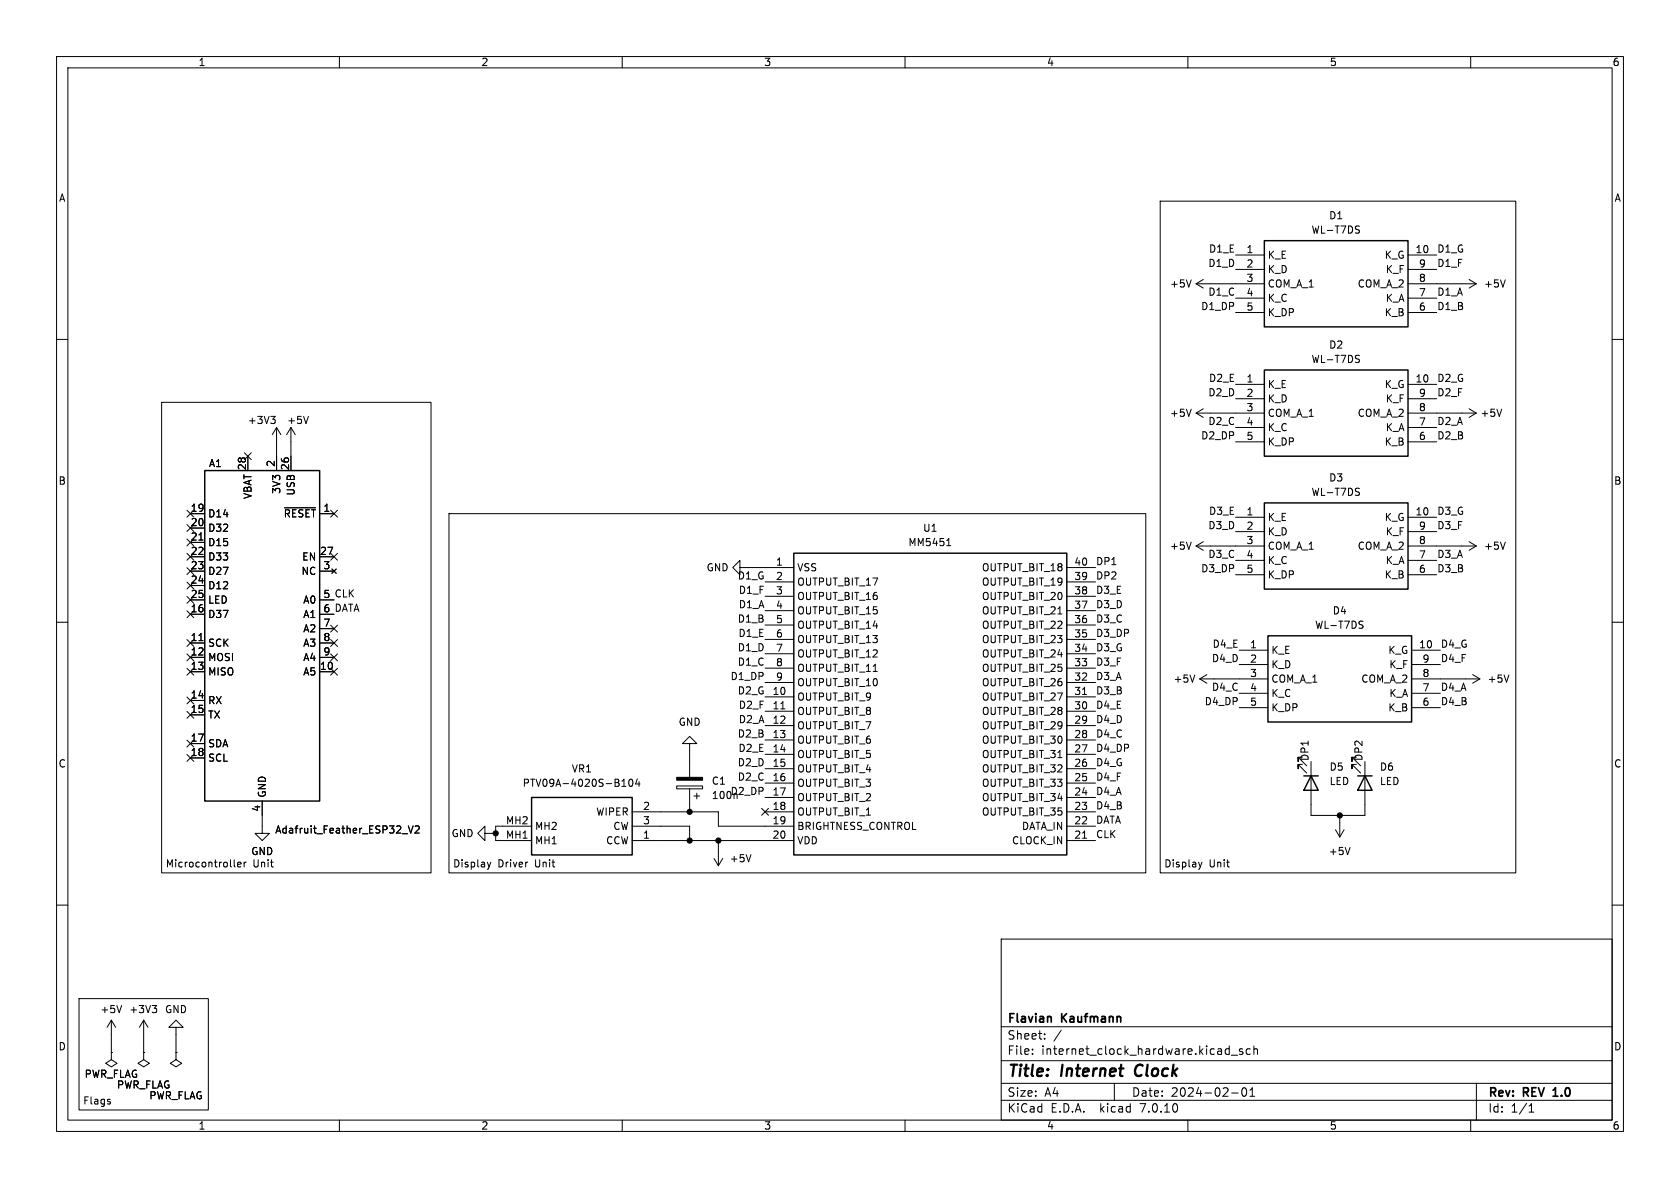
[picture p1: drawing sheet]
<svg xmlns="http://www.w3.org/2000/svg" width="297mm" height="210mm" viewBox="0 0 297 210" stroke-linecap="round" stroke-linejoin="round" font-family="sans-serif">
<g fill="none" stroke="#000" stroke-width=".18">
<path d="M10 10h277v190h-277zM12 12h273v186h-273zM60 10v2M110 10v2M160 10v2M210 10v2M260 10v2M205.1 35.6h62.9v118.7h-62.9zM239.8 39.9l.5 .1M10 60h2M210.6 49.5l-.4 1.2M211.5 50.2l1.2 .7"/>
<path d="M211.5 50.2h12M212.7 49.4l-1.2 .8M218.4 45.1h5.1M218.4 47.6h5.1M218.4 52.7h5.1M218.4 55.2h5.1M239.8 40.6l.4 .1 .1 .3-.2 .2h-.3M248.9 50.2h12.1M248.9 45.1h5.1M248.9 47.6h5.1M248.9 52.7h5.1M248.9 55.2h5.1"/>
<path d="M259.7 49.4l1.3 .8M261 50.2l-1.3 .7M266.1 49.5l-.4 1.2M285 60h2M28.6 71.1h47.6v83.2h-47.6zM47.9 73.6h.8l-.5 .5M48.4 74.1l.3 .2v.3l-.3 .3M48.9 75.6v7.6M48.9 75.6l-.8 1.2M48.9 75.6l.8 1.2M51.4 75.6l-.7 1.2M51.4 75.6v7.6"/>
<path d="M51.4 75.6l.8 1.2M54.5 73.6l-.4 1.3M210.6 72.3l-.4 1.3M211.5 73l1.2 .8M211.5 73h12M212.7 72.3l-1.2 .7M218.4 67.9h5.1M218.4 70.5h5.1M218.4 75.6h5.1M218.4 78.1h5.1M239.8 63.4l.4 .1 .1 .3-.2 .3h-.3M239.8 62.8l.5 .1"/>
<path d="M248.9 73h12.1M248.9 67.9h5.1M248.9 70.5h5.1M248.9 75.6h5.1M248.9 78.1h5.1M259.7 72.3l1.3 .7M261 73l-1.3 .8M265.5 72.3l-.4 1.3M33 95.3l1.3 1.2M33 97.8l1.3 1.2M33 90.2l1.3 1.2M33 92.7l1.3 1.3"/>
<path d="M33.7 90.8h2.5M33.7 93.3h2.5M33.7 95.9h2.5M33.7 98.4h2.5M34.3 95.3l-1.3 1.2M34.3 97.8l-1.3 1.2M34.3 90.2l-1.3 1.2M34.3 92.7l-1.3 1.3M35.2 95.5h.7M43.2 80l1.2 1.3M43.8 80.6v2.6M44.4 80l-1.2 1.3"/>
<path d="M50.3 89.8h5.5M56.5 90.8h2.6M56.5 98.4h2.6M58.4 90.2l1.3 1.2M58.4 97.8l1.3 1.2M59.7 90.2l-1.3 1.2M59.7 97.8l-1.3 1.2M79.4 90.8h123.2v63.5h-123.2zM167.4 96.5h.7M167.6 95.4l.1-.2v1.3M210.6 95.8l-.4 1.3M211.5 96.5h12"/>
<path d="M211.5 96.5l1.2 .8M212.7 95.8l-1.2 .7M218.4 91.4h5.1M218.4 94h5.1M218.4 99.1h5.1M239.8 86.9l.4 .1 .1 .3-.2 .3h-.3M239.8 86.3l.5 .1M248.9 96.5h12.1M248.9 91.4h5.1M248.9 94h5.1M248.9 99.1h5.1M259.7 95.8l1.3 .7"/>
<path d="M261 96.5l-1.3 .8M266.1 95.8l-.4 1.3M10 110h2M33 100.4l1.3 1.2M33 115.6l1.3 1.2M33 108l1.3 1.2M33 113.1l1.3 1.2M33 105.4l1.3 1.3M33 118.1l1.3 1.3M33 102.9l1.3 1.2M33.7 118.7h2.5M33.7 113.7h2.5"/>
<path d="M33.7 116.2h2.5M33.7 108.6h2.5M33.7 101h2.5M33.7 103.5h2.5M33.7 106h2.5M34.3 100.4l-1.3 1.2M34.3 115.6l-1.3 1.2M34.3 108l-1.3 1.2M34.3 113.1l-1.3 1.2M34.3 105.4l-1.3 1.3M34.3 118.1l-1.3 1.3M34.3 102.9l-1.3 1.2"/>
<path d="M35.2 113.2h.7M56.5 118.7h2.6M56.5 113.7h2.6M56.5 116.2h2.6M56.5 108.6h2.6M56.5 101h2.6M56.5 106h2.6M56.5 111.1h2.6M58.4 110.5l1.3 1.2M58.4 118.1l1.3 1.3M58.4 115.6l1.3 1.2M58.4 113.1l1.3 1.2"/>
<path d="M58.7 100.6l.7 .7M59.4 100.6l-.7 .7M59.7 110.5l-1.3 1.2M59.7 118.1l-1.3 1.3M59.7 115.6l-1.3 1.2M59.7 113.1l-1.3 1.2M130.8 100.3v-1.2l-1.3 1.2 1.3 1.3v-1.3h9.5M135.3 102.9h5M135.3 105.4h5M135.3 118.1h5M135.3 115.6h5M135.3 113h5"/>
<path d="M135.3 110.5h5M135.3 108h5M154.4 118.7h.7M187 108.5h.7M188.6 100.3h5.1M188.6 102.9h5.1M188.6 105.4h5.1M188.6 118.1h5.1M188.6 115.6h5.1M188.6 113h5.1M188.6 110.5h5.1M188.6 108h5.1"/>
<path d="M211.2 119.3l-.4 1.3M213.4 119.3l-1.3 .7M218.4 101.6h5.1M219.1 114.9h5.1M219.1 117.5h5.1M240.5 110.4l.3 .1 .2 .3-.3 .3h-.3M240.5 109.8l.5 .1M248.9 101.6h5.1M249.6 114.9h5M249.6 117.5h5M260.3 119.3l1.3 .7M266.8 119.3l-.5 1.3"/>
<path d="M285 110h2M33 133.4l1.3 1.2M33 125.8l1.3 1.2M33 130.8l1.3 1.3M33 123.2l1.3 1.2M33.7 123.8h2.5M33.7 126.4h2.5M33.7 131.4h2.5M33.7 134h2.5M34.3 125.8l-1.3 1.2M34.3 133.4l-1.3 1.2M34.3 130.8l-1.3 1.3"/>
<path d="M34.3 123.2l-1.3 1.2M109.9 139h.8M109.9 138.1l.4-.4v1.3M111.3 137.8l.2-.1a.68 .68 0 0 1 .4 .7 .68 .68 0 0 1-.4 .6 .84 .84 0 0 1-.2-1.2zM112.7 137.7l-.3 .9h.8M113 138.2v.8M119.6 138.9h4.6v.5h-4.6zM121.9 131.4h1.3l-1.3-1.2-1.3 1.2h1.3v6M121.9 139.4v4.1M135.3 123.2h5M135.3 125.7h5M135.3 128.3h5"/>
<path d="M135.3 130.8h5M135.3 133.4h5M135.3 135.9h5M135.3 138.4h5M135.3 120.7h5M138 125.3h.8M187 133.9h.7M188.6 123.2h5.1M188.6 125.7h5.1M188.6 128.3h5.1M188.6 130.8h5.1M188.6 133.4h5.1"/>
<path d="M188.6 135.9h5.1M188.6 138.4h5.1M188.6 120.7h5.1M191.4 122.8h.7M212.1 120h12.1M212.1 120l1.3 .8M219.1 122.6h5.1M219.1 125.1h5.1M230.3 133.9h-.8v.7v-.7l1.5 1.5M230.3 135.1h-.8v.8v-.8l1.5 1.6M231.8 134.6v9.5h9.5v-9.5M239.8 133.9h-.8v.7v-.7l1.5 1.5"/>
<path d="M239.8 135.1h-.8v.8v-.8l1.5 1.6M249.6 120h12M249.6 122.6h5M249.6 125.1h5M261.6 120l-1.3 .8M10 160h2M41.4 153.1l.2 .2M42 152.8l.6-.1v-.2l-.4-.1-.2 .2 .1 .6h.5M43.2 152.4v.9M43.5 152.4l-.3 .3M46.4 141.6v5.7h1.2l-1.2 1.3-1.3-1.3h1.3M71.1 147.4h1"/>
<path d="M72.2 146l.4 1.3 .4-1.3M73.4 146.1l.5-.1 .2 .4-.8 .9h.8M85.7 147.3v-1.2l-1.2 1.2 1.2 1.3v-1.3h1.9M86.2 152.4l.3 .9M86.5 153.3l-.2 .3M86.8 152.4l-.3 .9M94 146.1h-6.4v2.5h6.4M111.8 146.1h10.1v2.5M111.8 148.6h28.5M111.8 143.5h15.2v2.6h13.3M122.7 140.7h1M123.2 140.2v1"/>
<path d="M126.2 151.8l.8 1.2M127 148.6v4.4M127.8 151.8l-.8 1.2M132.8 151.1l-.5 1.2M134.6 142.9l1.3 1.2M135.3 143.5h5M135.3 141h5M135.9 142.9l-1.3 1.2M188.6 148.6h5.1M188.6 143.5h5.1M188.6 146.1h5.1M188.6 141h5.1"/>
<path d="M191.4 148.2h.7M211.9 152.4l.3 .9M212.2 153.3l-.1 .3M212.5 152.4l-.3 .9M236.1 146.7l.8 1.3M236.9 144.1v3.9M237.6 146.7l-.7 1.3M238.7 149.8l-.5 1.3M285 160h2M14 176.5h22.8v19.7h-22.8zM21.5 177.7l-.4 1.3M26.9 177.7h.8l-.4 .5"/>
<path d="M27.5 178.2l.2 .3v.3l-.2 .2M177 166h108v32h-108zM19.5 194.8v.3M19.7 186.1v1.2l1 .7-1 .6-1-.6 1-.7M19.7 186.1h.1M19.7 180.3l-.8 1.3M19.7 180.3v5.8M19.7 180.3l.7 1.3M25.4 186.1v1.2l1 .7-1 .6-1-.6 1-.7M25.4 186.1h.1M25.4 180.3l-.8 1.3M25.4 180.3v5.8"/>
<path d="M25.4 180.3l.8 1.3M31.1 181.6h1.3l-1.3-1.3-1.3 1.3h1.3v4.5M31.1 186.1v1.2l1 .7-1 .6-1-.6 1-.7M31.1 186.1h.1M60 198v2M110 198v2M160 198v2M177 194.5h108M177 191.5h108M177 187.5h108M177 181.5h108M182.5 186.3v.1"/>
<path d="M182.5 185.5v.1M184.7 183.6v.1M184.7 182.8v.1M187.6 182.1l-1.3 2M197 191.5v3M210 198v2M217.2 185.4l.1 .1M217.3 184.9v1.5M217.3 186.3l-.1 .1M217.7 186.5h1.1M217.7 193.2h1.2M219.7 185.5l-.4-.1-.2 .2 .1 .2 .5 .2v.3h-.6"/>
<path d="M219.7 192.4l.2-.1a.81 .81 0 0 1 .6 .6 .81 .81 0 0 1-.3 .8l-.2 .1a.81 .81 0 0 1-.3-1.4zM221 193.8h.8M221 192.7l.4-.4v1.5M221 185.5l-.4-.1-.3 .3v.4l.2 .2h.5M221.7 185.5l.2-.1 .3 .1 .1 .9M221.7 184.9v1.5M260 198v2M261 191.5v6.5M270.3 196.6h.9M270.3 195.5l.4-.4v1.5"/>
</g>
<path d="M185.8 179.8v.9M274.6 193.8h.8M274.7 192.6l-.1 .1" fill="none" stroke="#000" stroke-width=".3"/>
<path d="M200.9 188.5a1.27 1.27 0 0 0 0 1.6" fill="none" stroke="#000" stroke-width=".4"/>
<g fill="#000" stroke="#000" stroke-width=".18">
<path d="M119.6 137.4h4.6v.5h-4.6z"/>
<circle cx="87.6" cy="147.3" r=".46"/>
<circle cx="121.9" cy="148.6" r=".46"/>
<circle cx="121.9" cy="143.5" r=".46"/>
<circle cx="127" cy="148.6" r=".46"/>
<circle cx="236.9" cy="144.1" r=".46"/>
</g>
<path d="M223.5 42.5h25.4v15.3h-25.4zM223.5 65.4h25.4v15.2h-25.4zM36.2 83.2h20.3v58.4h-20.3zM140.3 97.8h48.3v53.3h-48.3zM223.5 88.9h25.4v15.2h-25.4zM224.2 112.4h25.4v15.2h-25.4zM230.5 137.2h2.5M231.8 137.2l1.2 2.5h-2.5zM240 137.2h2.6M241.3 137.2l1.3 2.5h-2.6zM94 141h17.8v10.1h-17.8z" fill="none" stroke="#000" stroke-width=".25"/>
<g font-size="2.8">
<text x="178" y="190.9">Title:</text>
<text x="187.7" y="190.9">Internet</text>
<text x="201.5" y="190.9">Clock</text>
</g>
<g font-size="2.1">
<text x="178" y="184">Sheet:</text>
<text x="178" y="181.2">Flavian</text>
<text x="187.7" y="181.2">Kaufmann</text>
<text x="178" y="186.7">File:</text>
<text x="184.1" y="186.7">internet_clock_hardware.kicad_sch</text>
<text x="178" y="196.9">KiCad</text>
<text x="178" y="194.1">Size:</text>
<text x="184.7" y="194.1">A4</text>
<text x="185.7" y="196.9">E.D.A.</text>
<text x="194.6" y="196.9">kicad</text>
<text x="200" y="194.1">Date:</text>
<text x="201.8" y="196.9">7.0.10</text>
<text x="207" y="194.1">2024-02-01</text>
<text x="263" y="194.3">Rev:</text>
<text x="263" y="196.9">Id:</text>
<text x="267.1" y="196.9">1/1</text>
<text x="269.4" y="194.3">REV</text>
<text x="275.3" y="194.3">1.0</text>
</g>
<g font-size="1.8">
<text x="35" y="11.9">1</text>
<text x="85" y="11.9">2</text>
<text x="135" y="11.9">3</text>
<text x="185" y="11.9">4</text>
<text x="235" y="11.9">5</text>
<text x="285" y="11.9">6</text>
<text x="10.3" y="35.9">A</text>
<text x="285.3" y="35.9">A</text>
<text x="231.8" y="41.5">WL-T7DS</text>
<text x="234.9" y="39">D1</text>
<text x="213.5" y="47.3">D1_D</text>
<text x="213.6" y="44.7">D1_E</text>
<text x="220.3" y="44.8">1</text>
<text x="220.3" y="47.4">2</text>
<text x="224" y="45.9">K_E</text>
<text x="244.7" y="45.9">K_G</text>
<text x="250.1" y="44.8">10</text>
<text x="250.8" y="47.4">9</text>
<text x="254" y="47.3">D1_F</text>
<text x="254" y="44.7">D1_G</text>
<text x="206.7" y="51">+5V</text>
<text x="213.5" y="52.4">D1_C</text>
<text x="220.3" y="49.9">3</text>
<text x="220.3" y="52.5">4</text>
<text x="224" y="48.5">K_D</text>
<text x="224" y="51">COM_A_1</text>
<text x="224" y="53.6">K_C</text>
<text x="239.9" y="51">COM_A_2</text>
<text x="244.9" y="53.6">K_A</text>
<text x="244.9" y="48.5">K_F</text>
<text x="250.8" y="52.5">7</text>
<text x="250.8" y="49.9">8</text>
<text x="254" y="52.4">D1_A</text>
<text x="262.3" y="51">+5V</text>
<text x="212.2" y="54.9">D1_DP</text>
<text x="220.3" y="55">5</text>
<text x="224" y="56.1">K_DP</text>
<text x="244.7" y="56.1">K_B</text>
<text x="250.8" y="55">6</text>
<text x="254" y="54.9">D1_B</text>
<text x="231.8" y="64.4">WL-T7DS</text>
<text x="234.9" y="61.8">D2</text>
<text x="213.5" y="70.1">D2_D</text>
<text x="213.6" y="67.6">D2_E</text>
<text x="220.3" y="67.7">1</text>
<text x="220.3" y="70.2">2</text>
<text x="224" y="68.8">K_E</text>
<text x="224" y="71.3">K_D</text>
<text x="244.7" y="68.8">K_G</text>
<text x="244.9" y="71.3">K_F</text>
<text x="250.1" y="67.7">10</text>
<text x="250.8" y="70.2">9</text>
<text x="254" y="67.6">D2_G</text>
<text x="254" y="70.1">D2_F</text>
<text x="43.7" y="75.2">+3V3</text>
<text x="50.7" y="75.2">+5V</text>
<text x="206.7" y="73.9">+5V</text>
<text x="212.2" y="77.8">D2_DP</text>
<text x="213.5" y="75.2">D2_C</text>
<text x="220.3" y="72.8">3</text>
<text x="220.3" y="75.3">4</text>
<text x="220.3" y="77.9">5</text>
<text x="224" y="73.9">COM_A_1</text>
<text x="224" y="76.4">K_C</text>
<text x="239.9" y="73.9">COM_A_2</text>
<text x="244.9" y="76.4">K_A</text>
<text x="250.8" y="77.9">6</text>
<text x="250.8" y="75.3">7</text>
<text x="250.8" y="72.8">8</text>
<text x="254" y="75.2">D2_A</text>
<text x="254" y="77.8">D2_B</text>
<text x="261.6" y="73.9">+5V</text>
<text x="36.8" y="82.8">A1</text>
<text x="43.6" y="83.2" transform="rotate(-90 43.6 83.2)">28</text>
<text x="48.6" y="82.6" transform="rotate(-90 48.6 82.6)">2</text>
<text x="51.2" y="83.2" transform="rotate(-90 51.2 83.2)">26</text>
<text x="224" y="79">K_DP</text>
<text x="244.7" y="79">K_B</text>
<text x="10.3" y="85.9">B</text>
<text x="44.7" y="88.3" transform="rotate(-90 44.7 88.3)">VBAT</text>
<text x="49.8" y="87.4" transform="rotate(-90 49.8 87.4)">3V3</text>
<text x="52.3" y="87.7" transform="rotate(-90 52.3 87.7)">USB</text>
<text x="231.8" y="87.9">WL-T7DS</text>
<text x="234.9" y="85.3">D3</text>
<text x="285.3" y="85.9">B</text>
<text x="33.6" y="90.6">19</text>
<text x="33.6" y="93.1">20</text>
<text x="33.6" y="95.6">21</text>
<text x="36.7" y="91.7">D14</text>
<text x="36.7" y="94.2">D32</text>
<text x="50.1" y="91.7">~{RESET}</text>
<text x="57.1" y="90.6">1</text>
<text x="163.1" y="94.2">U1</text>
<text x="213.5" y="93.6">D3_D</text>
<text x="213.6" y="91.1">D3_E</text>
<text x="220.3" y="91.2">1</text>
<text x="220.3" y="93.7">2</text>
<text x="224" y="92.3">K_E</text>
<text x="224" y="94.8">K_D</text>
<text x="244.7" y="92.3">K_G</text>
<text x="244.9" y="94.8">K_F</text>
<text x="250.1" y="91.2">10</text>
<text x="250.8" y="93.7">9</text>
<text x="254" y="93.6">D3_F</text>
<text x="254" y="91.1">D3_G</text>
<text x="33.6" y="98.2">22</text>
<text x="33.6" y="100.7">23</text>
<text x="36.7" y="96.7">D15</text>
<text x="36.7" y="99.3">D33</text>
<text x="36.7" y="101.8">D27</text>
<text x="53.2" y="101.8">NC</text>
<text x="53.3" y="99.3">EN</text>
<text x="56.5" y="98.2">27</text>
<text x="57.1" y="100.7">3</text>
<text x="124.8" y="101.2">GND</text>
<text x="137.1" y="100.1">1</text>
<text x="140.8" y="101.2">VSS</text>
<text x="160.5" y="96.7">MM5451</text>
<text x="173.5" y="101.2">OUTPUT_BIT_18</text>
<text x="189.8" y="100.1">40</text>
<text x="193.7" y="100">DP1</text>
<text x="206.7" y="97.4">+5V</text>
<text x="212.2" y="101.3">D3_DP</text>
<text x="213.5" y="98.7">D3_C</text>
<text x="220.3" y="96.3">3</text>
<text x="220.3" y="98.8">4</text>
<text x="220.3" y="101.3">5</text>
<text x="224" y="97.4">COM_A_1</text>
<text x="224" y="99.9">K_C</text>
<text x="239.9" y="97.4">COM_A_2</text>
<text x="244.9" y="99.9">K_A</text>
<text x="250.8" y="101.3">6</text>
<text x="250.8" y="98.8">7</text>
<text x="250.8" y="96.3">8</text>
<text x="254" y="98.7">D3_A</text>
<text x="254" y="101.3">D3_B</text>
<text x="262.3" y="97.4">+5V</text>
<text x="33.6" y="103.3">24</text>
<text x="33.6" y="105.8">25</text>
<text x="36.7" y="104.4">D12</text>
<text x="36.7" y="106.9">LED</text>
<text x="53.5" y="106.9">A0</text>
<text x="57.1" y="105.8">5 CLK</text>
<text x="57.1" y="105.8">5</text>
<text x="130.3" y="102.5">D1_G</text>
<text x="130.5" y="105.1">D1_F</text>
<text x="130.5" y="107.6">D1_A</text>
<text x="137.1" y="102.6">2</text>
<text x="137.1" y="105.2">3</text>
<text x="137.1" y="107.7">4</text>
<text x="140.8" y="103.7">OUTPUT_BIT_17</text>
<text x="140.8" y="106.3">OUTPUT_BIT_16</text>
<text x="173.5" y="106.3">OUTPUT_BIT_20</text>
<text x="173.5" y="103.7">OUTPUT_BIT_19</text>
<text x="189.8" y="107.7">37</text>
<text x="189.8" y="105.2">38</text>
<text x="189.8" y="102.6">39</text>
<text x="193.7" y="107.6">D3_D</text>
<text x="193.7" y="102.5">DP2</text>
<text x="193.7" y="105.1">D3_E</text>
<text x="224" y="102.5">K_DP</text>
<text x="244.7" y="102.5">K_B</text>
<text x="33.6" y="113.4">11</text>
<text x="33.6" y="108.3">16</text>
<text x="36.7" y="109.4">D37</text>
<text x="53.5" y="109.4">A1</text>
<text x="53.5" y="112">A2</text>
<text x="57.1" y="108.3">6 DATA</text>
<text x="57.1" y="110.9">7</text>
<text x="57.1" y="113.4">8</text>
<text x="57.1" y="108.3">6</text>
<text x="130.3" y="110.1">D1_B</text>
<text x="130.5" y="112.7">D1_E</text>
<text x="137.1" y="110.2">5</text>
<text x="137.1" y="112.8">6</text>
<text x="140.8" y="108.8">OUTPUT_BIT_15</text>
<text x="140.8" y="111.4">OUTPUT_BIT_14</text>
<text x="140.8" y="113.9">OUTPUT_BIT_13</text>
<text x="173.5" y="113.9">OUTPUT_BIT_23</text>
<text x="173.5" y="111.4">OUTPUT_BIT_22</text>
<text x="173.5" y="108.8">OUTPUT_BIT_21</text>
<text x="189.8" y="112.8">35</text>
<text x="189.8" y="110.2">36</text>
<text x="193.7" y="112.7">D3_DP</text>
<text x="193.7" y="110.1">D3_C</text>
<text x="232.4" y="111.4">WL-T7DS</text>
<text x="235.5" y="108.8">D4</text>
<text x="33.6" y="116">12</text>
<text x="33.6" y="118.5">13</text>
<text x="36.7" y="114.5">SCK</text>
<text x="36.7" y="117.1">MOSI</text>
<text x="36.7" y="119.6">MISO</text>
<text x="53.5" y="119.6">A5</text>
<text x="53.5" y="114.5">A3</text>
<text x="53.5" y="117.1">A4</text>
<text x="56.5" y="118.5">10</text>
<text x="57.1" y="116">9</text>
<text x="130.3" y="115.2">D1_D</text>
<text x="130.3" y="117.8">D1_C</text>
<text x="137.1" y="115.3">7</text>
<text x="137.1" y="117.9">8</text>
<text x="140.8" y="116.4">OUTPUT_BIT_12</text>
<text x="140.8" y="119">OUTPUT_BIT_11</text>
<text x="173.5" y="119">OUTPUT_BIT_25</text>
<text x="173.5" y="116.4">OUTPUT_BIT_24</text>
<text x="189.8" y="117.9">33</text>
<text x="189.8" y="115.3">34</text>
<text x="193.7" y="115.2">D3_G</text>
<text x="193.7" y="117.8">D3_F</text>
<text x="214.2" y="117.1">D4_D</text>
<text x="214.3" y="114.6">D4_E</text>
<text x="220.9" y="114.7">1</text>
<text x="220.9" y="117.2">2</text>
<text x="220.9" y="119.8">3</text>
<text x="224.7" y="115.8">K_E</text>
<text x="224.7" y="118.3">K_D</text>
<text x="245.3" y="115.8">K_G</text>
<text x="245.5" y="118.3">K_F</text>
<text x="250.8" y="114.7">10</text>
<text x="251.4" y="119.8">8</text>
<text x="251.4" y="117.2">9</text>
<text x="254.6" y="114.6">D4_G</text>
<text x="254.6" y="117.1">D4_F</text>
<text x="33.6" y="123.6">14</text>
<text x="36.7" y="124.7">RX</text>
<text x="129.1" y="120.3">D1_DP</text>
<text x="130.3" y="122.8">D2_G</text>
<text x="130.5" y="125.4">D2_F</text>
<text x="136.5" y="122.9">10</text>
<text x="136.5" y="125.5">11</text>
<text x="137.1" y="120.4">9</text>
<text x="140.8" y="124.1">OUTPUT_BIT_9</text>
<text x="140.8" y="121.5">OUTPUT_BIT_10</text>
<text x="173.5" y="124.1">OUTPUT_BIT_27</text>
<text x="173.5" y="121.5">OUTPUT_BIT_26</text>
<text x="189.8" y="125.5">30</text>
<text x="189.8" y="122.9">31</text>
<text x="189.8" y="120.4">32</text>
<text x="193.7" y="122.8">D3_B</text>
<text x="193.7" y="120.3">D3_A</text>
<text x="193.7" y="125.4">D4_E</text>
<text x="207.4" y="120.9">+5V</text>
<text x="212.9" y="124.7">D4_DP</text>
<text x="214.2" y="122.2">D4_C</text>
<text x="220.9" y="122.3">4</text>
<text x="220.9" y="124.8">5</text>
<text x="224.7" y="120.9">COM_A_1</text>
<text x="224.7" y="123.4">K_C</text>
<text x="224.7" y="126">K_DP</text>
<text x="240.6" y="120.9">COM_A_2</text>
<text x="245.3" y="126">K_B</text>
<text x="245.5" y="123.4">K_A</text>
<text x="251.4" y="124.8">6</text>
<text x="251.4" y="122.3">7</text>
<text x="254.6" y="124.7">D4_B</text>
<text x="254.6" y="122.2">D4_A</text>
<text x="262.9" y="120.9">+5V</text>
<text x="33.6" y="126.1">15</text>
<text x="33.6" y="131.2">17</text>
<text x="36.7" y="127.2">TX</text>
<text x="119.9" y="128.5">GND</text>
<text x="130.3" y="130.5">D2_B</text>
<text x="130.5" y="127.9">D2_A</text>
<text x="136.5" y="128">12</text>
<text x="136.5" y="130.6">13</text>
<text x="140.8" y="126.6">OUTPUT_BIT_8</text>
<text x="140.8" y="129.1">OUTPUT_BIT_7</text>
<text x="140.8" y="131.7">OUTPUT_BIT_6</text>
<text x="173.5" y="131.7">OUTPUT_BIT_30</text>
<text x="173.5" y="129.1">OUTPUT_BIT_29</text>
<text x="173.5" y="126.6">OUTPUT_BIT_28</text>
<text x="189.8" y="130.6">28</text>
<text x="189.8" y="128">29</text>
<text x="193.7" y="130.5">D4_C</text>
<text x="193.7" y="127.9">D4_D</text>
<text x="10.3" y="135.9">C</text>
<text x="33.6" y="133.7">18</text>
<text x="36.7" y="132.3">SDA</text>
<text x="36.7" y="134.8">SCL</text>
<text x="101" y="136.8">VR1</text>
<text x="130.3" y="135.5">D2_D</text>
<text x="130.5" y="133">D2_E</text>
<text x="136.5" y="133.1">14</text>
<text x="136.5" y="135.6">15</text>
<text x="140.8" y="134.2">OUTPUT_BIT_5</text>
<text x="140.8" y="136.8">OUTPUT_BIT_4</text>
<text x="173.5" y="136.8">OUTPUT_BIT_32</text>
<text x="173.5" y="134.2">OUTPUT_BIT_31</text>
<text x="189.8" y="135.6">26</text>
<text x="189.8" y="133.1">27</text>
<text x="193.7" y="133">D4_DP</text>
<text x="193.7" y="135.5">D4_G</text>
<text x="231.4" y="134.6" transform="rotate(-90 231.4 134.6)">DP1</text>
<text x="235" y="136.4">D5</text>
<text x="241" y="134.6" transform="rotate(-90 241 134.6)">DP2</text>
<text x="243.8" y="136.4">D6</text>
<text x="285.3" y="135.9">C</text>
<text x="46.1" y="143.6" transform="rotate(-90 46.1 143.6)">4</text>
<text x="47.2" y="141.1" transform="rotate(-90 47.2 141.1)">GND</text>
<text x="92.3" y="139.3">PTV09A-4020S-B104</text>
<text x="113.6" y="143.3">2</text>
<text x="125.7" y="138.9">C1</text>
<text x="125.7" y="141.5">100n</text>
<text x="129.1" y="140.6">D2_DP</text>
<text x="130.3" y="138.1">D2_C</text>
<text x="136.5" y="138.2">16</text>
<text x="136.5" y="140.7">17</text>
<text x="136.5" y="143.3">18</text>
<text x="140.8" y="139.3">OUTPUT_BIT_3</text>
<text x="140.8" y="141.8">OUTPUT_BIT_2</text>
<text x="173.5" y="141.8">OUTPUT_BIT_34</text>
<text x="173.5" y="139.3">OUTPUT_BIT_33</text>
<text x="189.8" y="143.3">23</text>
<text x="189.8" y="140.7">24</text>
<text x="189.8" y="138.2">25</text>
<text x="193.7" y="143.2">D4_B</text>
<text x="193.7" y="138.1">D4_F</text>
<text x="193.7" y="140.6">D4_A</text>
<text x="235" y="139">LED</text>
<text x="243.8" y="139">LED</text>
<text x="48.6" y="147.5">Adafruit_Feather_ESP32_V2</text>
<text x="79.7" y="148.2">GND</text>
<text x="89.3" y="148.3">MH1</text>
<text x="89.3" y="145.8">MH2</text>
<text x="94.5" y="149.5">MH1</text>
<text x="94.5" y="146.9">MH2</text>
<text x="105.3" y="144.4">WIPER</text>
<text x="107.1" y="149.5">CCW</text>
<text x="108.3" y="146.9">CW</text>
<text x="113.6" y="148.3">1</text>
<text x="113.6" y="145.8">3</text>
<text x="136.5" y="145.8">19</text>
<text x="136.5" y="148.3">20</text>
<text x="140.8" y="144.4">OUTPUT_BIT_1</text>
<text x="140.8" y="146.9">BRIGHTNESS_CONTROL</text>
<text x="140.8" y="149.5">VDD</text>
<text x="173.5" y="144.4">OUTPUT_BIT_35</text>
<text x="178.8" y="149.5">CLOCK_IN</text>
<text x="180.6" y="146.9">DATA_IN</text>
<text x="189.8" y="148.3">21</text>
<text x="189.8" y="145.8">22</text>
<text x="193.7" y="148.2">CLK</text>
<text x="193.7" y="145.7">DATA</text>
<text x="29.2" y="153.4">Microcontroller</text>
<text x="44.3" y="151.4">GND</text>
<text x="44.7" y="153.4">Unit</text>
<text x="80" y="153.4">Display</text>
<text x="88" y="153.4">Driver</text>
<text x="94.7" y="153.4">Unit</text>
<text x="128.9" y="152.6">+5V</text>
<text x="205.7" y="153.4">Display</text>
<text x="213.7" y="153.4">Unit</text>
<text x="234.8" y="151.4">+5V</text>
<text x="17.6" y="179.3">+5V</text>
<text x="22.8" y="179.3">+3V3</text>
<text x="29.1" y="179.3">GND</text>
<text x="10.3" y="185.9">D</text>
<text x="285.3" y="185.9">D</text>
<text x="14.9" y="190.7">PWR_FLAG</text>
<text x="14.6" y="195.3">Flags</text>
<text x="20.6" y="192.6">PWR_FLAG</text>
<text x="26.3" y="194.5">PWR_FLAG</text>
<text x="35" y="199.9">1</text>
<text x="85" y="199.9">2</text>
<text x="135" y="199.9">3</text>
<text x="185" y="199.9">4</text>
<text x="235" y="199.9">5</text>
<text x="285" y="199.9">6</text>
</g>
</svg>
